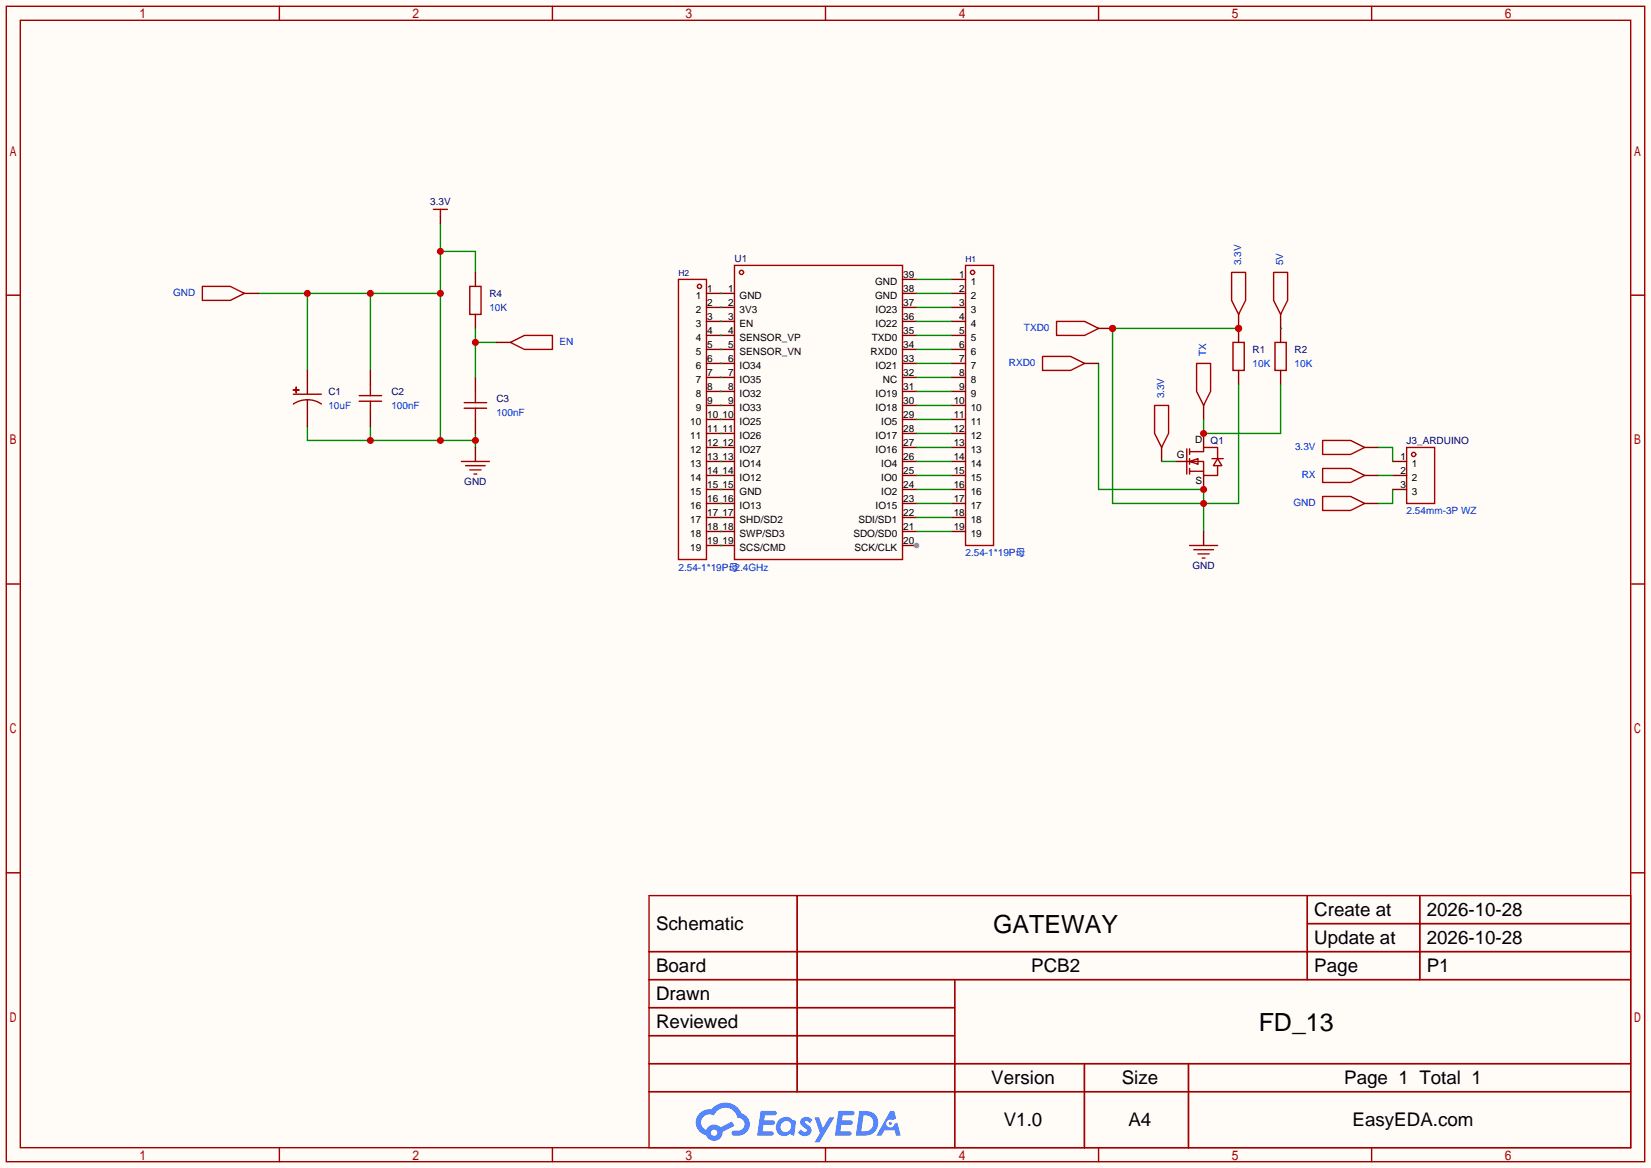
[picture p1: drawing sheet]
<svg xmlns="http://www.w3.org/2000/svg" width="299mm" height="212mm" viewBox="0 0 299 212" stroke-linecap="round" stroke-linejoin="round" font-family="sans-serif">
<path d="M0 0h299.5v211.8h-299.5z" fill="#fffcf7"/>
<g fill="none" stroke="#a10000" stroke-width=".25">
<path d="M1.1 1.1h297.2v209.6h-297.2zM3.7 3.7h292.1v204.5h-292.1zM50.7 1.1v2.6M100.2 1.1v2.6M149.7 1.1v2.6M199.3 1.1v2.6M248.8 1.1v2.6M1.1 53.5h2.6M295.8 53.5h2.5M1.1 105.9h2.6M295.8 105.9h2.5M1.1 158.3h2.6"/>
<path d="M295.8 158.3h2.5M117.7 162.4h178.1v45.8h-178.1zM117.7 172.6h178.1M117.7 177.7h178.1M144.6 162.4v35.6M173.2 177.7v30.5M237.1 162.4v15.3M237.1 167.5h58.7M257.5 162.4v15.3M117.7 182.8h55.5M117.7 192.9h178.1M117.7 187.8h55.5"/>
<path d="M117.7 198h178.1M196.7 192.9v15.3M215.6 192.9v15.3M50.7 208.2v2.5M100.2 208.2v2.5M149.7 208.2v2.5M199.3 208.2v2.5M248.8 208.2v2.5"/>
</g>
<g fill="#5487ff">
<path d="M145.5 202.8a1.3 1.3 0 0 1 1.8 .3l-.4 .6a.54 .54 0 0 0-.9-.2l.1 .2a1.58 1.58 0 0 1 1.1 1.6 1.43 1.43 0 0 1-2.5 .1l.5-.6a.64 .64 0 0 0 .5 .5 .64 .64 0 0 0 .7-.3l-.2-.2a1.6 1.6 0 0 1-1-1.6z"/>
<path d="M147.7 202.7h.9l.7 1.9 1.1-1.9h.9l-2.7 4.5h-.9l1-1.7z"/>
<path d="M138 201.5h1.6a1.31 1.31 0 0 1 1.2 .2 .4 .4 0 0 1-.3 .6h-1.8l-.1 .9h1.6a.4 .4 0 0 1 .4 .4 .4 .4 0 0 1-.4 .4h-1.7l-.2 1.2h.8a1.23 1.23 0 0 1 1.2 .2 .39 .39 0 0 1-.3 .6h-2.7z"/>
<path d="M152.1 201.5h1.6a1.32 1.32 0 0 1 1.3 .2 .39 .39 0 0 1-.4 .6h-1.7l-.2 .9h1.7a.4 .4 0 0 1 .3 .4 .4 .4 0 0 1-.4 .4h-1.7l-.2 1.2h.8a1.23 1.23 0 0 1 1.2 .2 .39 .39 0 0 1-.3 .6h-2.7z"/>
<path d="M161.5 201.5h.7l.4 1.3-.7 .4a.75 .75 0 0 0-1.1 .3 .75 .75 0 0 0 .5 1 .75 .75 0 0 0 .9-.6l.6-.3 .6 2.4h-.9l-.2-1h-1.9l-.5 1h-.9z"/>
<path d="M155.9 201.5l-.7 4.5h1.5a2.27 2.27 0 0 0 2.6-2.3 2.27 2.27 0 0 0-2.7-2.2zM156.6 202.3a1.5 1.5 0 0 1 1.8 1.5 1.5 1.5 0 0 1-1.9 1.4h-.3z"/>
<path d="M141.3 203.1a1.62 1.62 0 0 0-.4 2.1 1.62 1.62 0 0 0 2 .7l.4-.3 .3 .3 .5 .1 .3-2.5-.2-.3h-.4a1.58 1.58 0 0 0-2.5-.1zM141.9 203.6a.99 .99 0 0 1 1.6 .3 .99 .99 0 0 1-.9 1.4 .94 .94 0 0 1-1-.5 .94 .94 0 0 1 .3-1.2z"/>
<path d="M126.9 201.9a2.37 2.37 0 0 0 1.2 4 1.54 1.54 0 0 0 1.7 1 1.54 1.54 0 0 0 1.3-1.6l2.1-1.1-.5-.8-2 1.1a1.57 1.57 0 0 0-2.6 .4 1.5 1.5 0 0 1-.8-2.1 1.5 1.5 0 0 1 2.2-.5 2.23 2.23 0 0 1 2.3-1.4 2.23 2.23 0 0 1 2 1.8 1.16 1.16 0 0 1 1.2 1.1 1.16 1.16 0 0 1-1 1.3h-.7a.47 .47 0 0 0-.6 .3 .47 .47 0 0 0 .4 .6 2.23 2.23 0 0 0 2.3-.7 2.23 2.23 0 0 0 .4-2.3 2.16 2.16 0 0 0-1.3-1.1 3.2 3.2 0 0 0-5.4-.7l-1.2 .1zM129 205.4a.58 .58 0 0 1 1.1 0 .58 .58 0 0 1-1.1 0z"/>
<circle cx="161.5" cy="203.8" r=".28"/>
</g>
<g fill="none" stroke="#a10000" stroke-width=".25">
<path d="M133.2 48.1h30.5v53.4h-30.5z"/>
<circle cx="134.5" cy="49.4" r=".38"/>
</g>
<g fill="none" stroke="#870000" stroke-width=".25">
<path d="M130.7 53.2h2.5M130.7 55.8h2.5M130.7 58.3h2.5M130.7 60.8h2.5M130.7 63.4h2.5M130.7 65.9h2.5M130.7 68.5h2.5M130.7 71h2.5M130.7 73.5h2.5M130.7 76.1h2.5M130.7 78.6h2.5M130.7 81.2h2.5"/>
<path d="M130.7 83.7h2.5M130.7 86.2h2.5M130.7 88.8h2.5M130.7 91.3h2.5M130.7 93.9h2.5M130.7 96.4h2.5M130.7 98.9h2.5M163.7 98.9h2.5"/>
</g>
<circle cx="166.2" cy="98.9" r=".51" fill="#999"/>
<g fill="none" stroke="#870000" stroke-width=".25">
<path d="M128.1 58.3h2.6M128.1 55.8h2.6M128.1 53.2h2.6M163.7 58.3h2.5M163.7 55.8h2.5M163.7 53.2h2.5M163.7 50.7h2.5M172.6 58.3h2.5M172.6 55.8h2.5M172.6 53.2h2.5M172.6 50.7h2.5M128.1 78.6h2.6"/>
<path d="M128.1 76.1h2.6M128.1 73.5h2.6M128.1 71h2.6M128.1 68.5h2.6M128.1 65.9h2.6M128.1 63.4h2.6M128.1 60.8h2.6M163.7 78.6h2.5M163.7 76.1h2.5M163.7 73.5h2.5M163.7 71h2.5M163.7 68.5h2.5"/>
<path d="M163.7 65.9h2.5M163.7 63.4h2.5M163.7 60.8h2.5M172.6 78.6h2.5M172.6 76.1h2.5M172.6 73.5h2.5M172.6 71h2.5M172.6 68.5h2.5M172.6 65.9h2.5M172.6 63.4h2.5M172.6 60.8h2.5M128.1 96.4h2.6"/>
<path d="M128.1 93.9h2.6M128.1 91.3h2.6M128.1 88.8h2.6M128.1 86.2h2.6M128.1 83.7h2.6M128.1 81.2h2.6M128.1 98.9h2.6M163.7 96.4h2.5M163.7 93.9h2.5M163.7 91.3h2.5M163.7 88.8h2.5M163.7 86.2h2.5"/>
<path d="M163.7 83.7h2.5M163.7 81.2h2.5M172.6 96.4h2.5M172.6 93.9h2.5M172.6 91.3h2.5M172.6 88.8h2.5M172.6 86.2h2.5M172.6 83.7h2.5M172.6 81.2h2.5"/>
</g>
<g fill="none" stroke="#a10000" stroke-width=".25">
<path d="M123.1 50.7h5v50.8h-5zM175.1 48.1h5.1v50.8h-5.1z"/>
<circle cx="126.9" cy="51.9" r=".38"/>
<circle cx="176.4" cy="49.4" r=".38"/>
</g>
<path d="M46.9 53.2h33M55.8 53.2v14M67.2 53.2v14M79.9 40.5v39.4M79.9 45.6h6.3v3.8M55.8 77.3v2.6h30.4M67.2 77.3v2.6M86.2 78.6v2.6" fill="none" stroke="#008700" stroke-width=".25"/>
<g fill="#c00">
<circle cx="55.8" cy="53.2" r=".63"/>
<circle cx="67.2" cy="53.2" r=".63"/>
<circle cx="79.9" cy="53.2" r=".63"/>
<circle cx="79.9" cy="79.9" r=".63"/>
<circle cx="67.2" cy="79.9" r=".63"/>
<circle cx="86.2" cy="79.9" r=".63"/>
<circle cx="79.9" cy="45.6" r=".63"/>
</g>
<g fill="none" stroke="#870000" stroke-width=".25">
<path d="M224.7 59.6v2.5M232.3 59.6v2.5M55.8 67.2v4.3M55.8 72.5v4.8M67.2 67.2v2.5M67.2 74.8v2.5M218.3 73.5v2.6M218.3 78.6v2.6M224.7 67.2v2.5M232.3 67.2v2.5M213.2 83.7h2.6M218.3 86.2v2.6"/>
<path d="M247.5 86.2h2.6M247.5 81.2h2.6M247.5 91.3h2.6M252.6 83.7h2.5M252.6 86.2h2.5M252.6 88.8h2.5"/>
</g>
<g fill="none" stroke="#a10000" stroke-width=".25">
<path d="M53.2 70.7l1 .1zM53.2 73.3a4.6 4.6 0 0 1 5.1 0M53.2 71.5h5.1M53.7 70.2v1zM65.2 72.8h4M65.2 71.8h4M67.2 69.7v2.1M67.2 72.8v2M217 65.9h2.6v5.1l-1.3 2.5-1.3-2.5zM223.6 62.1h2.1v5.1h-2.1zM231.3 62.1h2v5.1h-2zM239.9 79.9h5.1l2.5 1.3-2.5 1.2h-5.1z"/>
<path d="M215.3 81.4v4.6M215.8 83.7h2.5v2.5h2.6v-1.7M215.8 81.9h2.5v-.7h2.6v2M215.8 83.7l1.5-.5v1zM215.8 81.4v1M215.8 83.2v1M215.8 85v1M215.8 85.5h2.5M219.8 83.2h2.1M220.9 83.2l.7 1.3h-1.5zM239.9 85h5.1l2.5 1.2-2.5 1.3h-5.1zM239.9 90h5.1l2.5 1.3-2.5 1.3h-5.1z"/>
<path d="M255.1 81.2h5.1v10.1h-5.1z"/>
<circle cx="256.4" cy="82.4" r=".38"/>
</g>
<path d="M224.7 59.6h-22.9v31.7h22.9v-21.6M199.3 65.9v22.9h19v7.6M250.1 81.2h2.5v2.5M250.1 86.2h2.5M252.6 88.8v2.5h-2.5" fill="none" stroke="#008700" stroke-width=".25"/>
<g fill="#c00">
<circle cx="218.3" cy="91.3" r=".63"/>
<circle cx="218.3" cy="88.8" r=".63"/>
<circle cx="201.8" cy="59.6" r=".63"/>
<circle cx="224.7" cy="59.6" r=".63"/>
</g>
<path d="M224.7 57v2.6M232.3 57v2.6" fill="none" stroke="#870000" stroke-width=".25"/>
<path d="M231 49.4h2.6v5.1l-1.3 2.5-1.3-2.5z" fill="none" stroke="#a10000" stroke-width=".25"/>
<circle cx="224.7" cy="59.6" r=".63" fill="#c00"/>
<path d="M223.4 49.4h2.5v5.1l-1.2 2.5-1.3-2.5zM209.4 73.5h2.6v5.1l-1.3 2.6-1.3-2.6z" fill="none" stroke="#a10000" stroke-width=".25"/>
<path d="M210.7 81.2v2.5" fill="none" stroke="#870000" stroke-width=".25"/>
<path d="M232.3 59.6h.1M232.3 69.7v8.9h-14v-2.5" fill="none" stroke="#008700" stroke-width=".25"/>
<circle cx="218.3" cy="78.6" r=".63" fill="#c00"/>
<g fill="none" stroke="#008700" stroke-width=".25">
<path d="M130.7 53.2h.1M130.7 55.8h.1M130.7 58.3h.1M166.2 58.3h6.4M166.2 55.8h6.4M166.2 53.2h6.4M166.2 50.7h6.4M130.7 60.8h.1M130.7 63.4h.1M130.7 65.9h.1M130.7 68.5h.1M130.7 73.5h.1"/>
<path d="M130.7 76.1h.1M130.7 78.6h.1M130.7 71h.1M166.2 78.6h6.4M166.2 76.1h6.4M166.2 73.5h6.4M166.2 71h6.4M166.2 68.5h6.4M166.2 65.9h6.4M166.2 63.4h6.4M166.2 60.8h6.4M130.7 81.2h.1"/>
<path d="M130.7 83.7h.1M130.7 86.2h.1M130.7 88.8h.1M130.7 91.3h.1M130.7 93.9h.1M130.7 96.4h.1M130.7 98.9h.1M166.2 83.7h6.4M166.2 96.4h6.4M166.2 93.9h6.4M166.2 91.3h6.4M166.2 88.8h6.4"/>
<path d="M166.2 86.2h6.4M166.2 81.2h6.4M210.7 83.7h2.5"/>
</g>
<path d="M44.3 53.2h2.6M86.2 49.4v2.5M86.2 57v2.6M199.3 59.6h2.5M86.2 68.5v2.5M86.2 76.1v2.5M86.2 81.2v2.5M218.3 96.4v2.5" fill="none" stroke="#870000" stroke-width=".25"/>
<g fill="none" stroke="#a10000" stroke-width=".25">
<path d="M36.7 51.9h5.1l2.5 1.3-2.5 1.3h-5.1zM85.2 51.9h2v5.1h-2zM84.2 73h4.1M84.2 74h4.1M86.2 71v2M86.2 74v2.1M83.7 83.7h5.1M84.5 84.5h3.5M85.2 85.2h2M86 86h.5M215.8 98.9h5.1M216.5 99.7h3.6"/>
<path d="M217.3 100.5h2M218.1 101.2h.5"/>
</g>
<circle cx="201.8" cy="59.6" r=".63" fill="#c00"/>
<path d="M191.6 58.3h5.1l2.6 1.3-2.6 1.2h-5.1zM189.1 64.6h5.1l2.5 1.3-2.5 1.3h-5.1z" fill="none" stroke="#a10000" stroke-width=".25"/>
<path d="M196.7 65.9h2.6" fill="none" stroke="#870000" stroke-width=".25"/>
<path d="M86.2 59.6v8.9M86.2 62.1h3.8" fill="none" stroke="#008700" stroke-width=".25"/>
<circle cx="86.2" cy="62.1" r=".63" fill="#c00"/>
<path d="M79.9 39.2v1.3M90 62.1h2.6" fill="none" stroke="#870000" stroke-width=".25"/>
<path d="M78.6 38h2.6M79.9 38v1.2M92.6 62.1l2.5-1.3h5.1v2.6h-5.1z" fill="none" stroke="#a10000" stroke-width=".25"/>
<g font-size="4.5">
<text x="180.1" y="169.2">GATEWAY</text>
<text x="228.3" y="187">FD_13</text>
</g>
<g font-size="3.4">
<text x="238.4" y="166.1">Create at</text>
<text x="258.8" y="166.1">2026-10-28</text>
<text x="119" y="168.7">Schematic</text>
<text x="238.4" y="171.2">Update at</text>
<text x="258.8" y="171.2">2026-10-28</text>
<text x="119" y="176.3">Board</text>
<text x="187" y="176.3">PCB2</text>
<text x="238.4" y="176.3">Page</text>
<text x="258.8" y="176.3">P1</text>
<text x="119" y="181.4">Drawn</text>
<text x="119" y="186.5">Reviewed</text>
<text x="179.8" y="196.6">Version</text>
<text x="203.5" y="196.6">Size</text>
<text x="243.8" y="196.6">Page 1 Total 1</text>
<text x="182.1" y="204.2">V1.0</text>
<text x="204.7" y="204.2">A4</text>
<text x="245.3" y="204.2">EasyEDA.com</text>
</g>
<g font-size="1.8" fill="#000080">
<text x="78" y="37.2">3.3V</text>
<text x="133.2" y="47.6">U1</text>
<text x="88.8" y="53.9">R4</text>
<text x="227.2" y="64.1">R1</text>
<text x="234.8" y="64.1">R2</text>
<text x="59.6" y="71.7">C1</text>
<text x="71" y="71.7">C2</text>
<text x="90" y="73">C3</text>
<text x="219.6" y="80.6">Q1</text>
<text x="255.1" y="80.6">J3_ARDUINO</text>
<text x="84.2" y="88">GND</text>
<text x="216.3" y="103.2">GND</text>
</g>
<g font-size="1.8" fill="#00f">
<text x="31.4" y="53.7">GND</text>
<text x="225.1" y="48.1" transform="rotate(-90 225.1 48.1)">3.3V</text>
<text x="232.8" y="48.1" transform="rotate(-90 232.8 48.1)">5V</text>
<text x="88.8" y="56.5">10K</text>
<text x="101.5" y="62.6">EN</text>
<text x="185.7" y="60">TXD0</text>
<text x="218.8" y="64.6" transform="rotate(-90 218.8 64.6)">TX</text>
<text x="183" y="66.4">RXD0</text>
<text x="227.2" y="66.6">10K</text>
<text x="234.8" y="66.6">10K</text>
<text x="59.6" y="74.3">10uF</text>
<text x="71" y="74.3">100nF</text>
<text x="90" y="75.5">100nF</text>
<text x="211.2" y="72.3" transform="rotate(-90 211.2 72.3)">3.3V</text>
<text x="234.9" y="81.6">3.3V</text>
<text x="236.1" y="86.7">RX</text>
<text x="234.6" y="91.8">GND</text>
<text x="255.1" y="93.3">2.54mm-3P WZ</text>
<text x="175.1" y="100.9">2.54-1*19P母</text>
<text x="123.1" y="103.5">2.54-1*19P母2.4GHz</text>
</g>
<g font-size="1.8">
<text x="128.3" y="52.9">1</text>
<text x="132.1" y="52.9">1</text>
<text x="158.7" y="51.6">GND</text>
<text x="163.8" y="52.9">38</text>
<text x="163.8" y="50.4">39</text>
<text x="174" y="50.4">1</text>
<text x="174" y="52.9">2</text>
<text x="176.1" y="51.6">1</text>
<text x="126.2" y="54.2">1</text>
<text x="126.2" y="56.7">2</text>
<text x="126.2" y="59.3">3</text>
<text x="128.3" y="55.4">2</text>
<text x="128.3" y="58">3</text>
<text x="132.1" y="55.4">2</text>
<text x="132.1" y="58">3</text>
<text x="134.2" y="54.2">GND</text>
<text x="134.2" y="56.7">3V3</text>
<text x="134.2" y="59.3">EN</text>
<text x="158.7" y="54.2">GND</text>
<text x="158.8" y="59.3">IO22</text>
<text x="158.8" y="56.7">IO23</text>
<text x="163.8" y="58">36</text>
<text x="163.8" y="55.4">37</text>
<text x="174" y="55.4">3</text>
<text x="174" y="58">4</text>
<text x="176.1" y="54.2">2</text>
<text x="176.1" y="56.7">3</text>
<text x="176.1" y="59.3">4</text>
<text x="126.2" y="61.8">4</text>
<text x="126.2" y="64.3">5</text>
<text x="128.3" y="60.5">4</text>
<text x="128.3" y="63.1">5</text>
<text x="128.3" y="65.6">6</text>
<text x="132.1" y="60.5">4</text>
<text x="132.1" y="63.1">5</text>
<text x="132.1" y="65.6">6</text>
<text x="134.2" y="61.8">SENSOR_VP</text>
<text x="134.2" y="64.3">SENSOR_VN</text>
<text x="157.9" y="64.3">RXD0</text>
<text x="158.1" y="61.8">TXD0</text>
<text x="163.8" y="65.6">33</text>
<text x="163.8" y="63.1">34</text>
<text x="163.8" y="60.5">35</text>
<text x="174" y="60.5">5</text>
<text x="174" y="63.1">6</text>
<text x="174" y="65.6">7</text>
<text x="176.1" y="61.8">5</text>
<text x="176.1" y="64.3">6</text>
<text x="126.2" y="66.9">6</text>
<text x="126.2" y="69.4">7</text>
<text x="126.2" y="72">8</text>
<text x="128.3" y="68.1">7</text>
<text x="128.3" y="70.7">8</text>
<text x="132.1" y="68.1">7</text>
<text x="132.1" y="70.7">8</text>
<text x="134.2" y="66.9">IO34</text>
<text x="134.2" y="69.4">IO35</text>
<text x="134.2" y="72">IO32</text>
<text x="158.8" y="72">IO19</text>
<text x="158.8" y="66.9">IO21</text>
<text x="160.1" y="69.4">NC</text>
<text x="163.8" y="70.7">31</text>
<text x="163.8" y="68.1">32</text>
<text x="174" y="68.1">8</text>
<text x="174" y="70.7">9</text>
<text x="176.1" y="66.9">7</text>
<text x="176.1" y="69.4">8</text>
<text x="176.1" y="72">9</text>
<text x="125.2" y="77">10</text>
<text x="126.2" y="74.5">9</text>
<text x="128.3" y="73.2">9</text>
<text x="128.3" y="75.8">10</text>
<text x="131.1" y="75.8">10</text>
<text x="132.1" y="73.2">9</text>
<text x="134.2" y="74.5">IO33</text>
<text x="134.2" y="77">IO25</text>
<text x="158.8" y="74.5">IO18</text>
<text x="159.8" y="77">IO5</text>
<text x="163.8" y="75.8">29</text>
<text x="163.8" y="73.2">30</text>
<text x="173" y="73.2">10</text>
<text x="173" y="75.8">11</text>
<text x="176.1" y="74.5">10</text>
<text x="176.1" y="77">11</text>
<text x="125.2" y="79.6">11</text>
<text x="125.2" y="82.1">12</text>
<text x="128.3" y="78.3">11</text>
<text x="128.3" y="80.8">12</text>
<text x="128.3" y="83.4">13</text>
<text x="131.1" y="78.3">11</text>
<text x="131.1" y="80.8">12</text>
<text x="131.1" y="83.4">13</text>
<text x="134.2" y="79.6">IO26</text>
<text x="134.2" y="82.1">IO27</text>
<text x="158.8" y="82.1">IO16</text>
<text x="158.8" y="79.6">IO17</text>
<text x="163.8" y="83.4">26</text>
<text x="163.8" y="80.8">27</text>
<text x="163.8" y="78.3">28</text>
<text x="173" y="78.3">12</text>
<text x="173" y="80.8">13</text>
<text x="173" y="83.4">14</text>
<text x="176.1" y="79.6">12</text>
<text x="176.1" y="82.1">13</text>
<text x="213.5" y="83.1">G</text>
<text x="216.8" y="80.4">D</text>
<text x="254" y="83.4">1</text>
<text x="125.2" y="84.7">13</text>
<text x="125.2" y="87.2">14</text>
<text x="125.2" y="89.7">15</text>
<text x="128.3" y="85.9">14</text>
<text x="128.3" y="88.5">15</text>
<text x="131.1" y="85.9">14</text>
<text x="131.1" y="88.5">15</text>
<text x="134.2" y="84.7">IO14</text>
<text x="134.2" y="87.2">IO12</text>
<text x="134.2" y="89.7">GND</text>
<text x="159.8" y="89.7">IO2</text>
<text x="159.8" y="87.2">IO0</text>
<text x="159.8" y="84.7">IO4</text>
<text x="163.8" y="88.5">24</text>
<text x="163.8" y="85.9">25</text>
<text x="173" y="85.9">15</text>
<text x="173" y="88.5">16</text>
<text x="176.1" y="84.7">14</text>
<text x="176.1" y="87.2">15</text>
<text x="176.1" y="89.7">16</text>
<text x="216.8" y="87.7">S</text>
<text x="254" y="85.9">2</text>
<text x="254" y="88.5">3</text>
<text x="256.1" y="84.7">1</text>
<text x="256.1" y="87.2">2</text>
<text x="256.1" y="89.7">3</text>
<text x="125.2" y="92.3">16</text>
<text x="125.2" y="94.8">17</text>
<text x="128.3" y="91">16</text>
<text x="128.3" y="93.5">17</text>
<text x="131.1" y="91">16</text>
<text x="131.1" y="93.5">17</text>
<text x="134.2" y="92.3">IO13</text>
<text x="134.2" y="94.8">SHD/SD2</text>
<text x="155.7" y="94.8">SDI/SD1</text>
<text x="158.8" y="92.3">IO15</text>
<text x="163.8" y="93.5">22</text>
<text x="163.8" y="91">23</text>
<text x="173" y="91">17</text>
<text x="173" y="93.5">18</text>
<text x="176.1" y="92.3">17</text>
<text x="176.1" y="94.8">18</text>
<text x="125.2" y="97.4">18</text>
<text x="125.2" y="99.9">19</text>
<text x="128.3" y="96.1">18</text>
<text x="128.3" y="98.6">19</text>
<text x="131.1" y="96.1">18</text>
<text x="131.1" y="98.6">19</text>
<text x="134.2" y="97.4">SWP/SD3</text>
<text x="134.2" y="99.9">SCS/CMD</text>
<text x="154.8" y="97.4">SDO/SD0</text>
<text x="155" y="99.9">SCK/CLK</text>
<text x="163.8" y="98.6">20</text>
<text x="163.8" y="96.1">21</text>
<text x="173" y="96.1">19</text>
<text x="176.1" y="97.4">19</text>
</g>
<g font-size="1.5" fill="#000080">
<text x="175.1" y="47.6">H1</text>
<text x="123.1" y="50.1">H2</text>
</g>
</svg>
